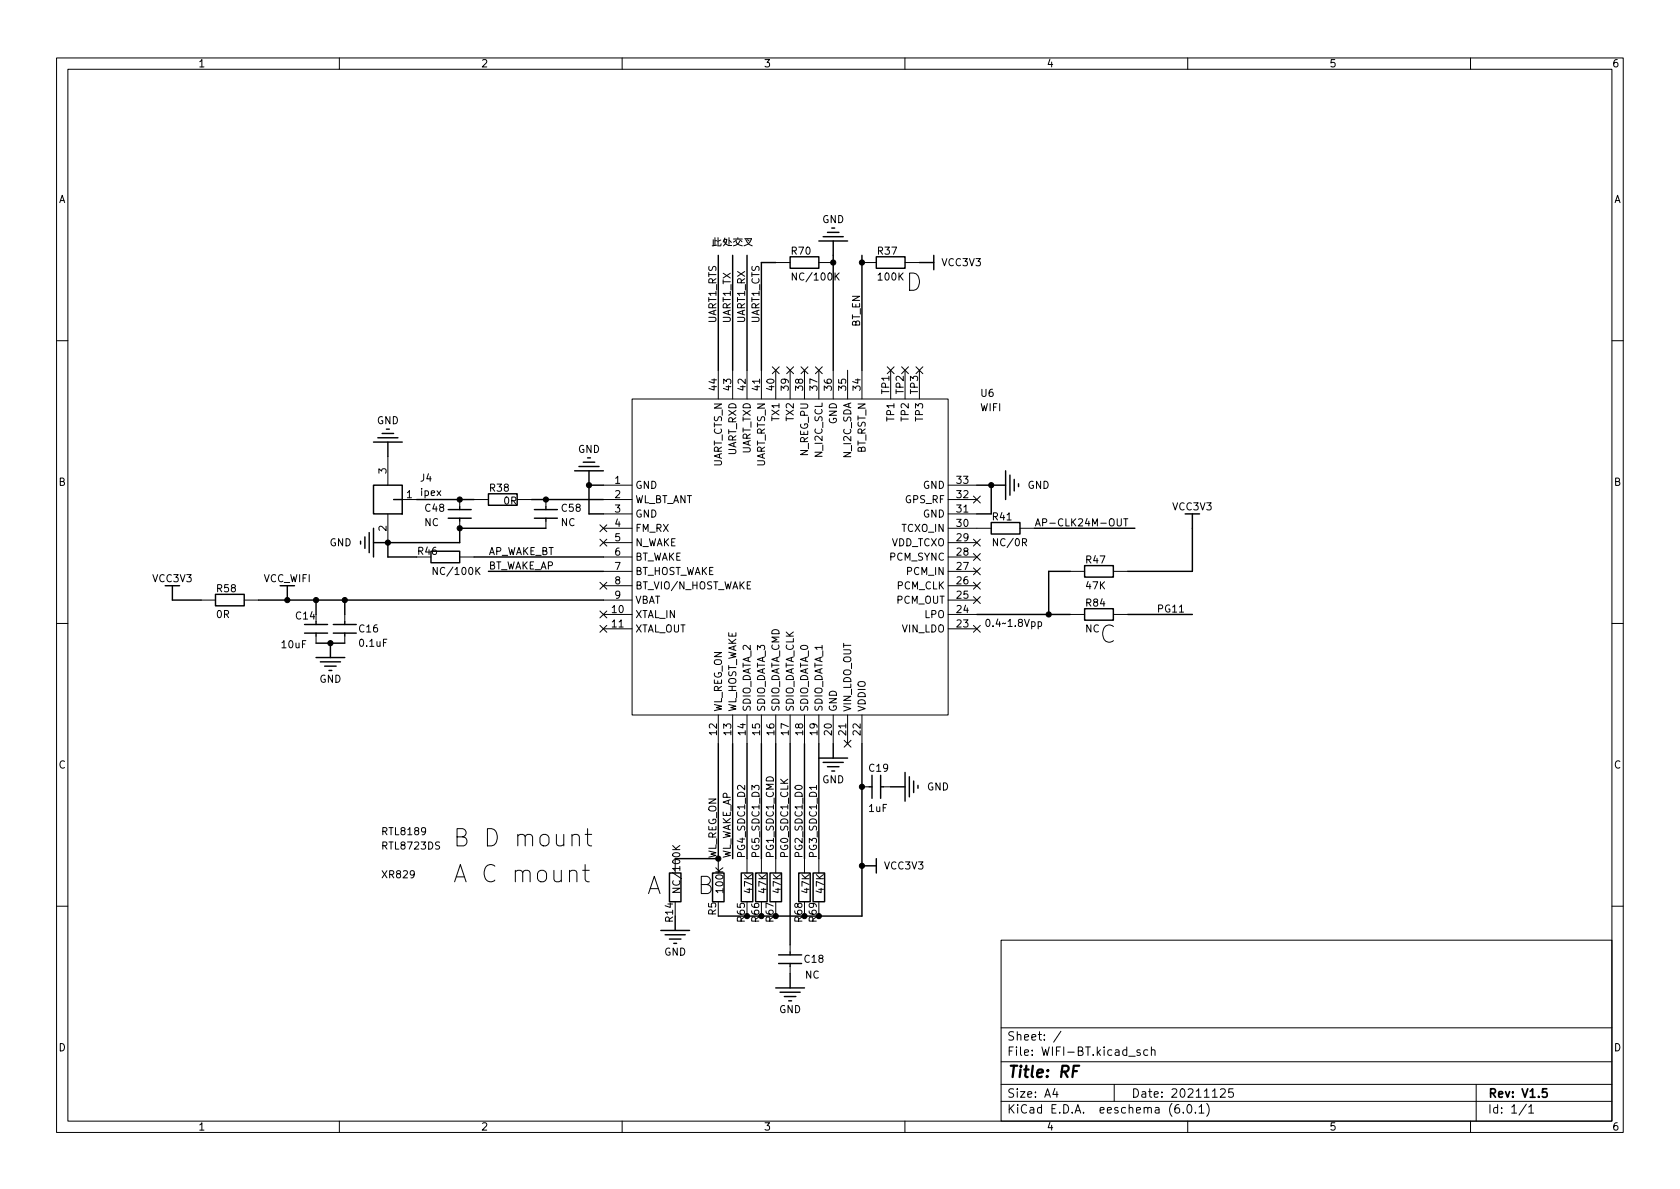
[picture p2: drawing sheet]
<svg xmlns="http://www.w3.org/2000/svg" width="297mm" height="210mm" viewBox="0 0 297 210" stroke-linecap="round" stroke-linejoin="round" font-family="sans-serif">
<g fill="none" stroke="#000" stroke-width=".18">
<path d="M10 10.2h277v190.1h-277zM12 12.2h273v186.1h-273zM60 10.2v2M110 10.2v2M160 10.2v2M210 10.2v2M260 10.2v2M126.1 42.4v1.1M126.4 42.6h.3M126.4 42v1.4M126.7 43.4l-.8 .1M126.9 43.5h.5"/>
<path d="M127 42v1.4M127.4 42.4l-.5 .3M127.5 43.1l-.1 .3M128.1 42.3h.4l-.2 .7M128.1 42.3l-.2 .5M128.2 42.1a.87 .87 0 0 0 .5 1.3h.4M128.3 43.1l-.4 .4M128.5 42.6l-.3 .6M128.8 43.4h.6M128.9 42v1.2M129 42.5l.3 .4M129.7 42.3h1.5"/>
<path d="M130.2 42.7a1.09 1.09 0 0 0 1 .8M130.2 42.4l-.5 .4M130.5 42v.3M130.8 42.4l.4 .4M130.8 42.7a1.32 1.32 0 0 1-1.1 .8M131.7 42.2h1.2l-.6 1-.7 .3M131.9 42.3l.6 .9 .5 .3M132.2 42.4l.3 .2M137.2 46.4h2.5M144.8 46.4h2.5M147.8 48.8l.6 .7M148.4 48.3l-.8 .7"/>
<path d="M152.4 46.4h2.5M160 46.4h2.6M10 60.2h2M111.8 70.6h55.8v55.8h-55.8zM127 65.5v5.1M129.5 65.5v5.1M132.1 65.5v5.1M134.6 65.5v5.1M136.6 64.9l1.2 1.2M137.2 65.5v5.1M137.8 64.9l-1.2 1.2M139.1 64.9l1.2 1.2"/>
<path d="M139.7 65.5v5.1M140.3 64.9l-1.2 1.2M141.6 64.9l1.2 1.2M142.2 65.5v5.1M142.8 64.9l-1.2 1.2M144.2 64.9l1.2 1.2M144.8 65.5v5.1M145.4 64.9l-1.2 1.2M147.3 65.5v5.1M149.9 65.5v5.1M152.4 65.5v5.1M156.9 64.9l1.2 1.2"/>
<path d="M157.5 65.5v5.1M158.1 64.9l-1.2 1.2M159.4 64.9l1.2 1.2M160 65.5v5.1M160.6 64.9l-1.2 1.2M162 64.9l1.2 1.2M162.6 65.5v5.1M163.2 64.9l-1.2 1.2M285 60.2h2M68.6 80.7v5.1M68.6 90.9v5.1M71.1 88.3h2.6"/>
<path d="M81.3 98.5h2.5M81.3 88.3v1.3M81.3 92.1v1.3M83.8 88.3h2.6M91.4 88.3h2.6M96.5 88.3v1.3M96.5 92.1v1.3M106.1 95.3l1.2 1.3M106.1 92.8l1.2 1.2M106.7 88.3h5.1M106.7 98.5h5.1M106.7 85.8h5.1"/>
<path d="M106.7 96h5.1M106.7 90.9h5.1M106.7 93.4h5.1M107.3 95.3l-1.2 1.3M107.3 92.8l-1.2 1.2M167.6 88.3h5.1M167.6 98.5h5.1M167.6 85.8h5.1M167.6 96h5.1M167.6 90.9h5.1M167.6 93.4h7.7M172.1 87.7l1.2 1.2"/>
<path d="M172.1 97.9l1.2 1.2M172.1 95.3l1.2 1.3M173.3 87.7l-1.2 1.2M173.3 97.9l-1.2 1.2M173.3 95.3l-1.2 1.3M180.3 93.4h2.6M197.5 91.7v1.1l.3 .2h.2l.3-.2v-1.1M198.7 91.7h.7M199 91.7v1.3M10 110.2h2M35.6 106.1h2.5M43.2 106.1h2.5"/>
<path d="M55.9 112.5v1.2M61 108.7v1.2M61 112.5v1.2M84.3 100.9l.6 .7M84.9 100.3l-.8 .8M106.1 110.6l1.2 1.2M106.1 103l1.2 1.2M106.1 108l1.2 1.3M106.7 101h5.1M106.7 108.7h5.1M106.7 111.2h5.1M106.7 106.1h5.1"/>
<path d="M106.7 103.6h5.1M107.3 110.6l-1.2 1.2M107.3 103l-1.2 1.2M107.3 108l-1.2 1.3M167.6 101h5.1M167.6 108.7h5.1M167.6 111.2h5.1M167.6 106.1h5.1M167.6 103.6h5.1M172.1 105.5l1.2 1.2M172.1 110.6l1.2 1.2M172.1 100.4l1.2 1.2"/>
<path d="M172.1 103l1.2 1.2M173.3 105.5l-1.2 1.2M173.3 110.6l-1.2 1.2M173.3 100.4l-1.2 1.2M173.3 103l-1.2 1.2M183.6 110l.3-.1 .3 .3-.2 .5h-.4M189.2 101h2.6M189.2 108.7h2.6M196.8 101h2.6M196.8 108.7h2.6M285 110.2h2M127 126.4v5.1"/>
<path d="M129.5 126.4v5.1M132.1 126.4v5.1M134.6 126.4v5.1M137.2 126.4v5.1M139.7 126.4v5.1M142.2 126.4v5.1M144.4 138.9v.7M144.8 126.4v5.1M147.3 126.4v5.1M149.3 130.9l1.2 1.2M149.9 126.4v5.1M150.5 130.9l-1.2 1.2"/>
<path d="M152.4 126.4v5.1M152.4 139.1h1.3M156.2 139.1h1.3M75.2 146.9l-.2 .2h-.2l-.3-.2 .1-.5 .4-.1 .2 .2a.84 .84 0 0 1-.3 1.1h-.3M77.7 148.9h-.5l-.1 .1v.4l.5 .2 .1 .3-.2 .3-.5-.1M100.7 154.2a.76 .76 0 0 1 1.3 .1v1.6M101.1 147.8a.76 .76 0 0 1 1.3 .2v1.6M103 153.9h1.2M103.5 152.9v2.6l.1 .3 .6 .1M103.5 147.6h1.1M103.9 146.5v2.6l.1 .3 .6 .2M118.9 149.5l.8 .7"/>
<path d="M120.2 149.5l-.7 .6M127 151.8v2.6M132.1 151.8v2.6M134.6 151.8v2.6M137.2 151.8v2.6M142.2 151.8v2.6M144.8 151.8v2.6M10 160.2h2M139.7 167.1v1.2M139.7 170.9v1.3M177 166.3h108v32h-108zM285 160.2h2"/>
<path d="M60 198.3v2M110 198.3v2M160 198.3v2M177 194.8h108M177 191.8h108M177 187.8h108M177 181.8h108M186.5 192.5l-.4 1h1M186.9 193v1M187.6 182.4l-1.3 1.9M197 191.8v3M201.6 185.7l-.4-.1-.2 .2 .1 .3 .5 .1v.4h-.6"/>
<path d="M202.9 185.7l-.4-.1-.3 .3v.4l.2 .3h.5M203.6 185.8l.2-.2 .3 .1 .1 .9M203.6 185.1v1.5M208.4 195.3a.59 .59 0 0 0-.7 .7v.5l.2 .3h.4l.2-.1 .1-.5-.2-.2-.4-.1-.3 .3M209.2 196.7v.1M210 198.3v2M210.1 195.4l.1-.1a.81 .81 0 0 1 .6 .7 .81 .81 0 0 1-.3 .8h-.1a.81 .81 0 0 1-.6-.6 .81 .81 0 0 1 .3-.8zM211.4 196.7v.1M212 195.8l.4-.5v1.5M212 196.8h.9M213.4 195.1a1.72 1.72 0 0 1 0 2.3M215.8 192.7l.6-.2 .2 .2v.3l-.9 1h.9"/>
<path d="M218 192.5h-.7l-.1 .7 .2-.1 .5 .1 .2 .2-.1 .5-.2 .1-.6-.1M260 198.3v2M261 191.8v6.5M269.9 195.3l-1.3 1.9M270.3 195.8l.4-.5v1.5M270.3 196.8h.9"/>
</g>
<path d="M273.5 192.5h-.7l-.1 .7 .2-.1 .5 .1 .2 .2-.1 .5-.2 .1-.6-.1" fill="none" stroke="#000" stroke-width=".3"/>
<path d="M190.8 188.5h-.9l-.3 2" fill="none" stroke="#000" stroke-width=".4"/>
<g fill="none" stroke="#000" stroke-width=".25">
<path d="M127 45.2v20.3M129.5 45.2v20.3M132.1 45.2v20.3M137.2 46.4h-2.6v19.1M139.7 45.4h5.1v2h-5.1zM144.8 42.6h5.1M145.5 41.9h3.6M146.3 41.1h2M147.1 40.3h.5M147.3 42.6v22.9M152.4 45.2v20.3M154.9 45.4h5.1v2h-5.1z"/>
<path d="M162.6 46.4h2.5M165.1 45.2v2.5M66 78.2h5.1M66.8 77.4h3.6M67.6 76.7h2M68.3 75.9h.5M68.6 78.2v2.5M63.8 95.7v.5M64.5 94.9v2.1M65.3 94.2v3.5M66 85.8h5.1v5.1h-5.1zM66 93.4v5.1"/>
<path d="M68.6 96v2.5h5.1M69.6 88.3h1.5M73.7 88.3h10.1M76.2 97.5h5.1v2h-5.1zM79.2 90.1h4.1M79.2 91.6h4.1M81.3 89.6v.5M81.3 91.6v.5M83.8 98.5h22.9M86.4 87.3h5v2.1h-5zM94 88.3h12.7M94.5 90.1h4.1"/>
<path d="M94.5 91.6h4.1M96.5 89.6v.5M96.5 91.6v.5M96.5 93.4h-15.2v2.6h-15.3M101.6 83.3h5.1M102.4 82.5h3.5M103.1 81.7h2.1M103.9 81h.5M104.1 83.3v7.6h2.6M104.1 85.8h2.6M172.7 85.8h5.1M175.3 92.4h5v2h-5z"/>
<path d="M175.3 85.8v5.1h-2.6M177.8 83.3v5M178.6 84v3.6M179.3 84.8v2M180.1 85.5v.5M182.9 93.4h17.8M210.8 90.9v10.1h-11.4M30.5 103.6v2.5h5.1M38.1 105.1h5.1v2h-5.1zM45.7 106.1h61M50.8 103.6v2.5M53.8 110.4h4.1"/>
<path d="M53.8 112h4.1M55.9 116.3h5.1M55.9 106.1v2.6M55.9 109.9v.5M55.9 112v.5M55.9 113.7h5.1M56.6 117h3.6M57.4 117.8h2M58.2 118.6h.5M58.4 113.7v2.6M58.9 110.4h4.1M58.9 112h4.1"/>
<path d="M61 106.1v2.6M61 109.9v.5M61 112v.5M86.4 101h20.3M172.7 108.7h16.5M189.2 101h-3.8v7.7M191.8 100h5v2.1h-5zM191.8 107.6h5v2.1h-5zM199.4 108.7h11.4M127 131.5v20.3h-7.6M129.5 131.5v20.3M132.1 131.5v20.3"/>
<path d="M134.6 131.5v20.3M137.2 131.5v20.3M139.7 131.5v35.6M142.2 131.5v20.3M144.8 134.1h5.1M144.8 131.5v20.3M145.5 134.8h3.6M146.3 135.6h2M147.1 136.3h.5M147.3 131.5v2.6M152.4 131.5v30.5h-25.4M153.7 139.1h.5"/>
<path d="M154.2 137.1v4.1M155.7 139.1h.5M155.7 137.1v4.1M157.5 139.1h2.5M160 136.6v5.1M160.8 137.4v3.5M161.5 138.1v2.1M162.3 138.9v.5M118.4 154.4h2v5.1h-2zM126 154.4h2v5.1h-2zM131.1 154.4h2v5.1h-2zM133.6 154.4h2v5.1h-2z"/>
<path d="M136.1 154.4h2.1v5.1h-2.1zM141.2 154.4h2.1v5.1h-2.1zM143.8 154.4h2v5.1h-2zM152.4 153.1h2.5M154.9 151.8v2.6M116.8 164.5h5.1M117.6 165.3h3.6M118.4 166.1h2M119.1 166.8h.5M119.4 162v2.5M137.2 174.7h5M137.7 168.9h4"/>
<path d="M137.7 170.4h4M137.9 175.5h3.6M138.7 176.2h2M139.4 177h.6M139.7 168.3v.6M139.7 170.4v.5M139.7 172.2v2.5"/>
</g>
<g fill="#000" stroke="#000" stroke-width=".18">
<circle cx="147.3" cy="46.4" r=".46"/>
<circle cx="152.4" cy="46.4" r=".46"/>
<circle cx="68.6" cy="96" r=".46"/>
<circle cx="81.3" cy="93.4" r=".46"/>
<circle cx="81.3" cy="88.3" r=".46"/>
<circle cx="96.5" cy="88.3" r=".46"/>
<circle cx="104.1" cy="85.8" r=".46"/>
<circle cx="175.3" cy="85.8" r=".46"/>
<circle cx="50.8" cy="106.1" r=".46"/>
<circle cx="55.9" cy="106.1" r=".46"/>
<circle cx="58.4" cy="113.7" r=".46"/>
<circle cx="61" cy="106.1" r=".46"/>
<circle cx="185.4" cy="108.7" r=".46"/>
<circle cx="152.4" cy="139.1" r=".46"/>
<circle cx="152.4" cy="153.1" r=".46"/>
<circle cx="132.1" cy="162" r=".46"/>
<circle cx="134.6" cy="162" r=".46"/>
<circle cx="137.2" cy="162" r=".46"/>
<circle cx="142.2" cy="162" r=".46"/>
<circle cx="144.8" cy="162" r=".46"/>
</g>
<g font-size="4.2">
<text x="160" y="51.5">D</text>
<text x="194.3" y="113.7">C</text>
<text x="80" y="149.7">B D mount</text>
<text x="80" y="156.1">A C mount</text>
<text x="114.3" y="158.2">A</text>
<text x="123.2" y="158.2">B</text>
</g>
<text font-size="2.8" x="178" y="190.6">Title: RF</text>
<g font-size="2.1">
<text x="178" y="184">Sheet: /</text>
<text x="178" y="186.7">File: WIFI-BT.kicad_sch</text>
<text x="178" y="196.9">KiCad E.D.A. eeschema (6.0.1)</text>
<text x="178" y="194.1">Size: A4</text>
<text x="200" y="194.1">Date: 20211125</text>
<text x="263" y="194.1">Rev: V1.5</text>
<text x="263" y="196.9">Id: 1/1</text>
</g>
<g font-size="1.8">
<text x="35" y="11.9">1</text>
<text x="85" y="11.9">2</text>
<text x="135" y="11.9">3</text>
<text x="185" y="11.9">4</text>
<text x="235" y="11.9">5</text>
<text x="285" y="11.9">6</text>
<text x="10.3" y="35.9">A</text>
<text x="285.3" y="35.9">A</text>
<text x="145.4" y="39.4">GND</text>
<text x="140" y="45">R70</text>
<text x="155.2" y="45">R37</text>
<text x="166.6" y="47.1">VCC3V3</text>
<text x="140.6" y="49.6">NC/100K</text>
<text x="155.4" y="49.6">100K</text>
<text x="126.7" y="57.2" transform="rotate(-90 126.7 57.2)">UART1_RTS</text>
<text x="129.2" y="57.2" transform="rotate(-90 129.2 57.2)">UART1_TX</text>
<text x="131.7" y="57.2" transform="rotate(-90 131.7 57.2)">UART1_RX</text>
<text x="134.3" y="57.2" transform="rotate(-90 134.3 57.2)">UART1_CTS</text>
<text x="152.1" y="57.9" transform="rotate(-90 152.1 57.9)">BT_EN</text>
<text x="126.7" y="69" transform="rotate(-90 126.7 69)">44</text>
<text x="129.3" y="69" transform="rotate(-90 129.3 69)">43</text>
<text x="131.8" y="69" transform="rotate(-90 131.8 69)">42</text>
<text x="134.4" y="69" transform="rotate(-90 134.4 69)">41</text>
<text x="136.9" y="69" transform="rotate(-90 136.9 69)">40</text>
<text x="139.4" y="69" transform="rotate(-90 139.4 69)">39</text>
<text x="142" y="69" transform="rotate(-90 142 69)">38</text>
<text x="144.5" y="69" transform="rotate(-90 144.5 69)">37</text>
<text x="147.1" y="69" transform="rotate(-90 147.1 69)">36</text>
<text x="149.6" y="69" transform="rotate(-90 149.6 69)">35</text>
<text x="152.1" y="69" transform="rotate(-90 152.1 69)">34</text>
<text x="157.2" y="69.6" transform="rotate(-90 157.2 69.6)">TP1</text>
<text x="159.8" y="69.6" transform="rotate(-90 159.8 69.6)">TP2</text>
<text x="162.3" y="69.6" transform="rotate(-90 162.3 69.6)">TP3</text>
<text x="173.4" y="70.2">U6</text>
<text x="66.6" y="75">GND</text>
<text x="137.8" y="74.3" transform="rotate(-90 137.8 74.3)">TX1</text>
<text x="140.3" y="74.3" transform="rotate(-90 140.3 74.3)">TX2</text>
<text x="148" y="75" transform="rotate(-90 148 75)">GND</text>
<text x="158.1" y="74.3" transform="rotate(-90 158.1 74.3)">TP1</text>
<text x="160.7" y="74.3" transform="rotate(-90 160.7 74.3)">TP2</text>
<text x="163.2" y="74.3" transform="rotate(-90 163.2 74.3)">TP3</text>
<text x="173.3" y="72.7">WIFI</text>
<text x="68.3" y="83.7" transform="rotate(-90 68.3 83.7)">3</text>
<text x="102.2" y="80.1">GND</text>
<text x="127.6" y="82.8" transform="rotate(-90 127.6 82.8)">UART_CTS_N</text>
<text x="130.2" y="80.7" transform="rotate(-90 130.2 80.7)">UART_RXD</text>
<text x="132.7" y="80.5" transform="rotate(-90 132.7 80.5)">UART_TXD</text>
<text x="135.3" y="82.8" transform="rotate(-90 135.3 82.8)">UART_RTS_N</text>
<text x="142.9" y="80.6" transform="rotate(-90 142.9 80.6)">N_REG_PU</text>
<text x="145.4" y="80.6" transform="rotate(-90 145.4 80.6)">N_I2C_SCL</text>
<text x="150.5" y="80.8" transform="rotate(-90 150.5 80.8)">N_I2C_SDA</text>
<text x="153" y="80.2" transform="rotate(-90 153 80.2)">BT_RST_N</text>
<text x="10.3" y="85.9">B</text>
<text x="71.9" y="88.1">1</text>
<text x="74.4" y="85.2">J4</text>
<text x="74.4" y="87.7">ipex</text>
<text x="86.7" y="86.9">R38</text>
<text x="89.1" y="89.2">0R</text>
<text x="108.7" y="85.5">1</text>
<text x="108.7" y="88.1">2</text>
<text x="112.3" y="86.4">GND</text>
<text x="112.3" y="89">WL_BT_ANT</text>
<text x="160.1" y="89">GPS_RF</text>
<text x="163.2" y="86.4">GND</text>
<text x="169.2" y="88.1">32</text>
<text x="169.2" y="85.5">33</text>
<text x="181.7" y="86.4">GND</text>
<text x="285.3" y="85.9">B</text>
<text x="68.3" y="93.9" transform="rotate(-90 68.3 93.9)">2</text>
<text x="75" y="93">NC</text>
<text x="75.2" y="90.5">C48</text>
<text x="99.2" y="93">NC</text>
<text x="99.4" y="90.5">C58</text>
<text x="108.7" y="90.6">3</text>
<text x="108.7" y="93.2">4</text>
<text x="108.7" y="95.7">5</text>
<text x="112.3" y="91.5">GND</text>
<text x="112.3" y="94.1">FM_RX</text>
<text x="159.5" y="94.1">TCXO_IN</text>
<text x="163.2" y="91.5">GND</text>
<text x="169.2" y="95.7">29</text>
<text x="169.2" y="93.2">30</text>
<text x="169.2" y="90.6">31</text>
<text x="175.6" y="92">R41</text>
<text x="182.9" y="93.1">AP-CLK24M-OUT</text>
<text x="207.4" y="90.2">VCC3V3</text>
<text x="58.3" y="96.6">GND</text>
<text x="74" y="98.1">R46</text>
<text x="77.1" y="101.7">NC/100K</text>
<text x="86.4" y="100.7">BT_WAKE_AP</text>
<text x="86.4" y="98.1">AP_WAKE_BT</text>
<text x="108.7" y="98.2">6</text>
<text x="108.7" y="100.8">7</text>
<text x="112.3" y="96.6">N_WAKE</text>
<text x="112.3" y="99.1">BT_WAKE</text>
<text x="112.3" y="101.7">BT_HOST_WAKE</text>
<text x="157.3" y="99.1">PCM_SYNC</text>
<text x="157.5" y="96.6">VDD_TCXO</text>
<text x="160.4" y="101.7">PCM_IN</text>
<text x="169.2" y="100.8">27</text>
<text x="169.2" y="98.2">28</text>
<text x="175.9" y="96.6">NC/0R</text>
<text x="192.1" y="99.6">R47</text>
<text x="27" y="102.9">VCC3V3</text>
<text x="38.4" y="104.7">R58</text>
<text x="46.6" y="102.9">VCC_WIFI</text>
<text x="108.7" y="103.3">8</text>
<text x="108.7" y="105.9">9</text>
<text x="112.3" y="104.2">BT_VIO/N_HOST_WAKE</text>
<text x="112.3" y="106.8">VBAT</text>
<text x="158.5" y="106.8">PCM_OUT</text>
<text x="158.6" y="104.2">PCM_CLK</text>
<text x="169.2" y="105.9">25</text>
<text x="169.2" y="103.3">26</text>
<text x="192.1" y="104.2">47K</text>
<text x="192.1" y="107.3">R84</text>
<text x="38.3" y="109.3">0R</text>
<text x="52.4" y="109.5">C14</text>
<text x="63.5" y="111.8">C16</text>
<text x="108.2" y="108.4">10</text>
<text x="108.2" y="110.9">11</text>
<text x="112.3" y="109.3">XTAL_IN</text>
<text x="112.3" y="111.8">XTAL_OUT</text>
<text x="159.5" y="111.8">VIN_LDO</text>
<text x="163.5" y="109.3">LPO</text>
<text x="169.2" y="110.9">23</text>
<text x="169.2" y="108.4">24</text>
<text x="174" y="110.8">0.4~1.8Vpp</text>
<text x="191.9" y="111.8">NC</text>
<text x="204.5" y="108.3">PG11</text>
<text x="49.9" y="114.6">10uF</text>
<text x="63.6" y="114.4">0.1uF</text>
<text x="56.5" y="120.7">GND</text>
<text x="127.6" y="125.9" transform="rotate(-90 127.6 125.9)">WL_REG_ON</text>
<text x="130.2" y="125.9" transform="rotate(-90 130.2 125.9)">WL_HOST_WAKE</text>
<text x="132.7" y="125.9" transform="rotate(-90 132.7 125.9)">SDIO_DATA_2</text>
<text x="135.3" y="125.9" transform="rotate(-90 135.3 125.9)">SDIO_DATA_3</text>
<text x="137.8" y="125.9" transform="rotate(-90 137.8 125.9)">SDIO_DATA_CMD</text>
<text x="140.3" y="125.9" transform="rotate(-90 140.3 125.9)">SDIO_DATA_CLK</text>
<text x="142.9" y="125.9" transform="rotate(-90 142.9 125.9)">SDIO_DATA_0</text>
<text x="145.4" y="125.9" transform="rotate(-90 145.4 125.9)">SDIO_DATA_1</text>
<text x="148" y="125.9" transform="rotate(-90 148 125.9)">GND</text>
<text x="150.5" y="125.9" transform="rotate(-90 150.5 125.9)">VIN_LDO_OUT</text>
<text x="153" y="125.9" transform="rotate(-90 153 125.9)">VDDIO</text>
<text x="126.7" y="130" transform="rotate(-90 126.7 130)">12</text>
<text x="129.3" y="130" transform="rotate(-90 129.3 130)">13</text>
<text x="131.8" y="130" transform="rotate(-90 131.8 130)">14</text>
<text x="134.4" y="130" transform="rotate(-90 134.4 130)">15</text>
<text x="136.9" y="130" transform="rotate(-90 136.9 130)">16</text>
<text x="139.4" y="130" transform="rotate(-90 139.4 130)">17</text>
<text x="142" y="130" transform="rotate(-90 142 130)">18</text>
<text x="144.5" y="130" transform="rotate(-90 144.5 130)">19</text>
<text x="147.1" y="130" transform="rotate(-90 147.1 130)">20</text>
<text x="149.6" y="130" transform="rotate(-90 149.6 130)">21</text>
<text x="152.1" y="130" transform="rotate(-90 152.1 130)">22</text>
<text x="10.3" y="135.9">C</text>
<text x="153.7" y="136.5">C19</text>
<text x="285.3" y="135.9">C</text>
<text x="145.4" y="138.5">GND</text>
<text x="153.6" y="143.6">1uF</text>
<text x="163.9" y="139.8">GND</text>
<text x="67.3" y="147.7">RTL8189</text>
<text x="67.3" y="150.2">RTL8723DS</text>
<text x="67.3" y="155.3">XR829</text>
<text x="126.7" y="151.8" transform="rotate(-90 126.7 151.8)">WL_REG_ON</text>
<text x="129.2" y="151.8" transform="rotate(-90 129.2 151.8)">WL_WAKE_AP</text>
<text x="131.7" y="151.8" transform="rotate(-90 131.7 151.8)">PG4_SDC1_D2</text>
<text x="134.3" y="151.8" transform="rotate(-90 134.3 151.8)">PG5_SDC1_D3</text>
<text x="136.8" y="151.8" transform="rotate(-90 136.8 151.8)">PG1_SDC1_CMD</text>
<text x="139.4" y="151.8" transform="rotate(-90 139.4 151.8)">PG0_SDC1_CLK</text>
<text x="141.9" y="151.8" transform="rotate(-90 141.9 151.8)">PG2_SDC1_D0</text>
<text x="144.4" y="151.8" transform="rotate(-90 144.4 151.8)">PG3_SDC1_D1</text>
<text x="156.4" y="153.7">VCC3V3</text>
<text x="120.3" y="157.3" transform="rotate(-90 120.3 157.3)">NC/100K</text>
<text x="126.6" y="161.8" transform="rotate(-90 126.6 161.8)">R5</text>
<text x="127.9" y="157.8" transform="rotate(-90 127.9 157.8)">100K</text>
<text x="133" y="157.9" transform="rotate(-90 133 157.9)">47K</text>
<text x="135.5" y="157.9" transform="rotate(-90 135.5 157.9)">47K</text>
<text x="138" y="157.9" transform="rotate(-90 138 157.9)">47K</text>
<text x="143.1" y="157.9" transform="rotate(-90 143.1 157.9)">47K</text>
<text x="145.7" y="157.9" transform="rotate(-90 145.7 157.9)">47K</text>
<text x="119" y="163" transform="rotate(-90 119 163)">R14</text>
<text x="131.7" y="163" transform="rotate(-90 131.7 163)">R65</text>
<text x="134.2" y="163" transform="rotate(-90 134.2 163)">R66</text>
<text x="136.8" y="163" transform="rotate(-90 136.8 163)">R67</text>
<text x="141.9" y="163" transform="rotate(-90 141.9 163)">R68</text>
<text x="144.4" y="163" transform="rotate(-90 144.4 163)">R69</text>
<text x="117.4" y="169">GND</text>
<text x="142.3" y="170.2">C18</text>
<text x="142.3" y="173">NC</text>
<text x="137.7" y="179.1">GND</text>
<text x="10.3" y="185.9">D</text>
<text x="285.3" y="185.9">D</text>
<text x="35" y="199.9">1</text>
<text x="85" y="199.9">2</text>
<text x="135" y="199.9">3</text>
<text x="185" y="199.9">4</text>
<text x="235" y="199.9">5</text>
<text x="285" y="199.9">6</text>
</g>
</svg>
